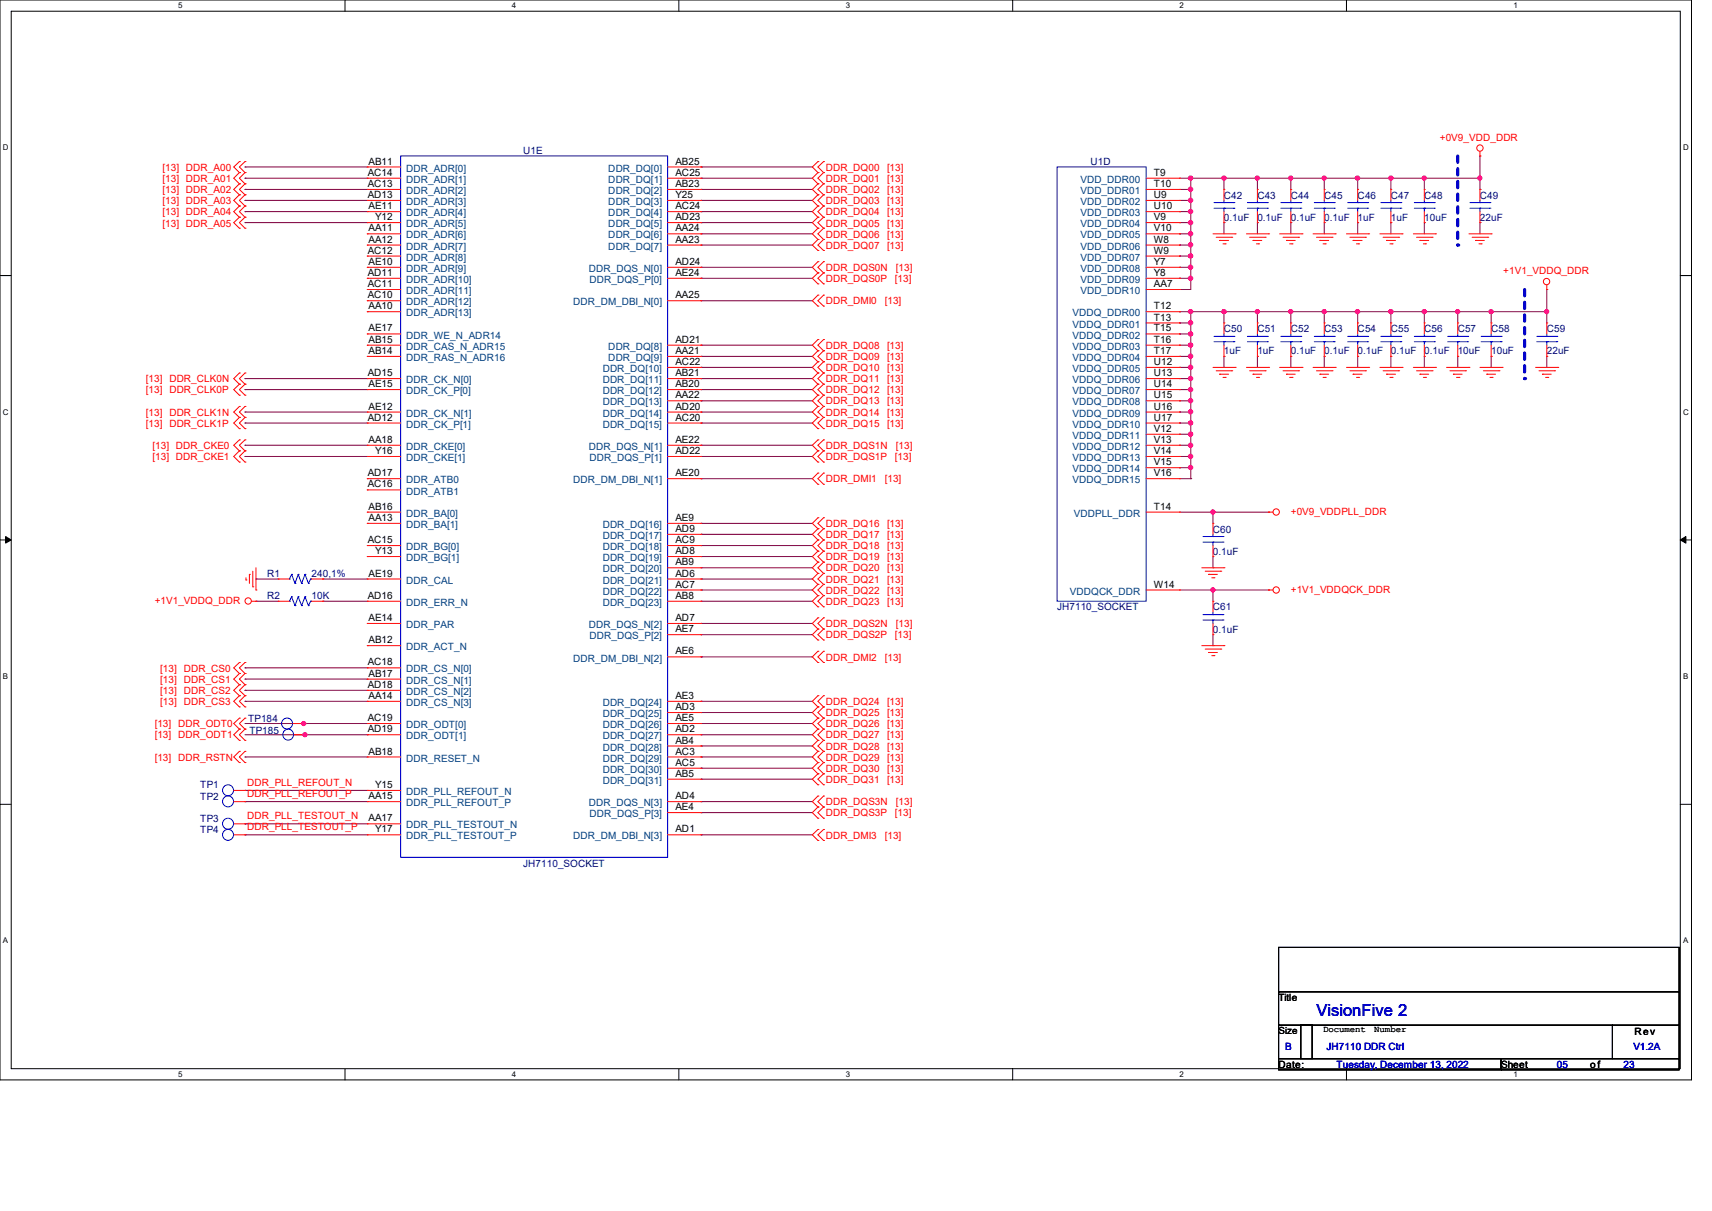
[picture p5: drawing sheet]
<svg xmlns="http://www.w3.org/2000/svg" width="297mm" height="210mm" viewBox="0 0 297 210" stroke-linecap="round" stroke-linejoin="round" font-family="sans-serif">
<path d="M0 0h293.5v187.3h-293.5zM1.9 1.9h289.6v183.4h-289.6z" fill="none" stroke="#000" stroke-width=".17"/>
<g fill="#fff">
<path d="M30.9 .2h.8v1.5h-.8z"/>
<path d="M30.9 185.5h.8v1.6h-.8z"/>
</g>
<path d="M59.9 0v1.9M59.9 185.3v2" fill="none" stroke="#000" stroke-width=".17"/>
<g fill="#fff">
<path d="M88.8 .2h.8v1.5h-.8z"/>
<path d="M88.8 185.5h.8v1.6h-.8z"/>
</g>
<path d="M117.8 0v1.9M117.8 185.3v2" fill="none" stroke="#000" stroke-width=".17"/>
<g fill="#fff">
<path d="M146.7 .2h.8v1.5h-.8z"/>
<path d="M146.7 185.5h.8v1.6h-.8z"/>
</g>
<path d="M175.7 0v1.9M175.7 185.3v2" fill="none" stroke="#000" stroke-width=".17"/>
<g fill="#fff">
<path d="M204.6 .2h.8v1.5h-.8z"/>
<path d="M204.6 185.5h.8v1.6h-.8z"/>
</g>
<path d="M233.6 0v1.9M233.6 185.3v2" fill="none" stroke="#000" stroke-width=".17"/>
<g fill="#fff">
<path d="M262.6 .2h.7v1.5h-.7z"/>
<path d="M262.6 185.5h.7v1.6h-.7z"/>
<path d="M.5 24.8h1v1.6h-1z"/>
<path d="M292 24.8h1v1.6h-1z"/>
<path d="M.5 70.7h1v1.5h-1z"/>
<path d="M292 70.7h1v1.5h-1z"/>
</g>
<path d="M0 47.8h1.9M291.5 47.8h2" fill="none" stroke="#000" stroke-width=".17"/>
<g fill="#fff">
<path d="M.5 116.5h.9v1.6h-.9z"/>
<path d="M292 116.5h.9v1.6h-.9z"/>
</g>
<path d="M0 93.6h1.9M291.5 93.6h2" fill="none" stroke="#000" stroke-width=".17"/>
<path d="M1 93l.9 .6-.9 .6zM291.5 93.6l1-.6v1.2z" fill="#000" stroke="#000" stroke-width=".17"/>
<g fill="#fff">
<path d="M.5 162.4h.9v1.5h-.9z"/>
<path d="M292 162.4h.9v1.5h-.9z"/>
</g>
<path d="M0 139.5h1.9M291.5 139.5h2" fill="none" stroke="#000" stroke-width=".17"/>
<path d="M252.9 27.1v15.4" fill="none" stroke="#00f" stroke-width=".55" stroke-dasharray="1.1"/>
<circle cx="252.9" cy="42.5" r=".28" fill="#00f" stroke-dasharray="1.1"/>
<path d="M264.5 50.2v15.5" fill="none" stroke="#00f" stroke-width=".55" stroke-dasharray="1.1"/>
<circle cx="264.5" cy="65.7" r=".28" fill="#00f" stroke-dasharray="1.1"/>
<g fill="none" stroke="#7f003f" stroke-width=".17">
<path d="M42.5 29h.1M42.5 30.9h.1M42.5 32.9h.1M42.5 34.8h.1M42.5 36.7h.1M42.5 38.6h.1M42.5 29h21.2M42.5 30.9h21.2M42.5 32.9h21.2M42.5 34.8h21.2M42.5 36.7h21.2M42.5 38.6h21.2"/>
<path d="M121.6 29h.1M121.6 30.9h.1M121.6 32.9h.1M121.6 34.8h.1M121.6 36.7h.1M121.6 38.6h.1M121.6 29h19.3M121.6 30.9h19.3M121.6 32.9h19.3M121.6 34.8h19.3M121.6 36.7h19.3M121.6 38.6h19.3"/>
<path d="M204.6 36.7h.1M204.6 38.6h.1M204.6 30.9h52.2M204.6 32.9h2M204.6 34.8h2M204.6 36.7h2M204.6 38.6h2M206.6 30.9h.1M206.6 32.9h.1M206.6 34.8h.1M206.6 36.7h.1M206.6 38.6h.1"/>
<path d="M206.6 30.9v19.3h-2M212.3 38.6h.1M212.3 30.9h.1M212.3 30.9v2M212.3 38.6v2M218.1 30.9h.1M218.1 38.6h.1M218.1 30.9v2M218.1 38.6v2M223.9 30.9h.1M223.9 38.6h.1M223.9 30.9v2"/>
<path d="M223.9 38.6v2M229.7 30.9h.1M229.7 38.6h.1M229.7 30.9v2M229.7 38.6v2M235.5 38.6h.1M235.5 30.9h.1M235.5 30.9v2M235.5 38.6v2M241.3 30.9h.1M241.3 38.6h.1M241.3 30.9v2"/>
<path d="M241.3 38.6v2M247.1 38.6h.1M247.1 30.9h.1M247.1 30.9v2M247.1 38.6v2M256.8 30.9h.1M256.8 38.6h.1M256.8 27.1h.1M256.8 32.9h.1M256.8 27.1v5.8M256.8 38.6v2M121.6 40.6h.1"/>
<path d="M121.6 42.5h.1M121.6 59.9h.1M121.6 46.4h.1M121.6 48.3h.1M121.6 52.2h.1M121.6 40.6h19.3M121.6 42.5h19.3M121.6 59.9h19.3M121.6 46.4h19.3M121.6 48.3h19.3M121.6 52.2h19.3M204.6 40.6h.1"/>
<path d="M204.6 42.5h.1M204.6 44.4h.1M204.6 46.4h.1M204.6 48.3h.1M204.6 50.2h.1M204.6 54.1h.1M204.6 56h.1M204.6 57.9h.1M204.6 59.9h.1M204.6 40.6h2M204.6 42.5h2M204.6 59.9h2"/>
<path d="M204.6 46.4h2M204.6 48.3h2M204.6 44.4h2M204.6 54.1h63.8M204.6 56h2M204.6 57.9h2M206.6 40.6h.1M206.6 42.5h.1M206.6 44.4h.1M206.6 46.4h.1M206.6 48.3h.1M206.6 54.1h.1"/>
<path d="M206.6 56h.1M206.6 57.9h.1M206.6 59.9h.1M206.6 54.1v28.9M212.3 54.1h.1M212.3 54.1v1.9M218.1 54.1h.1M218.1 54.1v1.9M223.9 54.1h.1M223.9 54.1v1.9M229.7 54.1h.1M229.7 54.1v1.9"/>
<path d="M235.5 54.1h.1M235.5 54.1v1.9M241.3 54.1h.1M241.3 54.1v1.9M247.1 54.1h.1M247.1 54.1v1.9M252.9 54.1h.1M252.9 54.1v1.9M258.7 54.1h.1M258.7 54.1v1.9M268.4 50.2h.1M268.4 54.1h.1"/>
<path d="M268.4 50.2v5.8M42.5 65.7h.1M42.5 67.6h.1M42.5 71.5h.1M42.5 73.4h.1M42.5 77.2h.1M42.5 79.2h.1M42.5 65.7h21.2M42.5 67.6h21.2M42.5 71.5h21.2M42.5 73.4h21.2M42.5 77.2h21.2"/>
<path d="M42.5 79.2h21.2M121.6 61.8h.1M121.6 63.7h.1M121.6 65.7h.1M121.6 67.6h.1M121.6 69.5h.1M121.6 71.5h.1M121.6 73.4h.1M121.6 77.2h.1M121.6 79.2h.1M121.6 61.8h19.3M121.6 63.7h19.3"/>
<path d="M121.6 65.7h19.3M121.6 67.6h19.3M121.6 69.5h19.3M121.6 71.5h19.3M121.6 73.4h19.3M121.6 77.2h19.3M121.6 79.2h19.3M204.6 61.8h.1M204.6 63.7h.1M204.6 65.7h.1M204.6 67.6h.1M204.6 69.5h.1"/>
<path d="M204.6 71.5h.1M204.6 73.4h.1M204.6 75.3h.1M204.6 77.2h.1M204.6 79.2h.1M204.6 61.8h2M204.6 63.7h2M204.6 65.7h2M204.6 67.6h2M204.6 69.5h2M204.6 71.5h2M204.6 73.4h2"/>
<path d="M204.6 77.2h2M204.6 79.2h2M204.6 75.3h2M206.6 61.8h.1M206.6 63.7h.1M206.6 65.7h.1M206.6 67.6h.1M206.6 69.5h.1M206.6 71.5h.1M206.6 73.4h.1M206.6 75.3h.1M206.6 77.2h.1"/>
<path d="M206.6 79.2h.1M212.3 61.8h.1M212.3 61.8v1.9M218.1 61.8h.1M218.1 61.8v1.9M223.9 61.8h.1M223.9 61.8v1.9M229.7 61.8h.1M229.7 61.8v1.9M235.5 61.8h.1M235.5 61.8v1.9M241.3 61.8h.1"/>
<path d="M241.3 61.8v1.9M247.1 61.8h.1M247.1 61.8v1.9M252.9 61.8h.1M252.9 61.8v1.9M258.7 61.8h.1M258.7 61.8v1.9M268.4 61.8h.1M268.4 61.8v1.9M121.6 90.8h.1M121.6 92.7h.1M121.6 94.6h.1"/>
<path d="M121.6 96.5h.1M121.6 98.5h.1M121.6 83h.1M121.6 90.8h19.3M121.6 92.7h19.3M121.6 94.6h19.3M121.6 96.5h19.3M121.6 98.5h19.3M121.6 83h19.3M204.6 81.1h.1M204.6 83h2M204.6 81.1h2"/>
<path d="M204.6 88.8h15.5M206.6 83h.1M206.6 81.1h.1M210.4 98.5h.1M210.4 88.8h.1M210.4 88.8v2M210.4 96.5v2M220.1 88.8h.1M42.5 115.8h.1M42.5 117.8h.1M42.5 119.7h.1M42.5 115.8h21.2"/>
<path d="M42.5 117.8h21.2M42.5 119.7h21.2M44.4 100.4h.1M44.4 104.3h.1M44.4 100.4h3.9M44.4 104.3h3.9M56 100.4h.1M56 104.3h.1M56 100.4h7.7M56 104.3h7.7M121.6 100.4h.1M121.6 102.3h.1"/>
<path d="M121.6 104.3h.1M121.6 108.1h.1M121.6 110.1h.1M121.6 113.9h.1M121.6 100.4h19.3M121.6 102.3h19.3M121.6 104.3h19.3M121.6 108.1h19.3M121.6 110.1h19.3M121.6 113.9h19.3M204.6 102.3h15.5M210.4 112h.1"/>
<path d="M210.4 102.3h.1M210.4 102.3v2M210.4 110.1v1.9M220.1 102.3h.1M42.5 131.3h.1M42.5 137.1h.1M42.5 139h.1M42.5 121.6h.1M42.5 121.6h21.2M42.5 125.5h21.2M42.5 127.4h21.2M42.5 131.3h21.2"/>
<path d="M42.5 139h21.2M42.5 137.1h21.2M52.7 125.5h.1M52.9 127.4h.1M63.7 125.5h.1M63.7 127.4h.1M121.6 121.6h.1M121.6 123.6h.1M121.6 125.5h.1M121.6 127.4h.1M121.6 129.4h.1M121.6 131.3h.1"/>
<path d="M121.6 133.2h.1M121.6 135.1h.1M121.6 139h.1M121.6 121.6h19.3M121.6 123.6h19.3M121.6 125.5h19.3M121.6 127.4h19.3M121.6 129.4h19.3M121.6 131.3h19.3M121.6 133.2h19.3M121.6 135.1h19.3M121.6 139h19.3"/>
<path d="M42.5 142.9h.1M42.5 144.8h.1M42.5 144.8h21.2M42.5 142.9h21.2M121.6 140.9h.1M121.6 144.8h.1M121.6 140.9h19.3M121.6 144.8h19.3"/>
</g>
<g fill="#f0f" stroke="#f0f" stroke-width=".17">
<circle cx="52.9" cy="127.4" r=".36"/>
<circle cx="229.7" cy="30.9" r=".36"/>
<circle cx="223.9" cy="30.9" r=".36"/>
<circle cx="218.1" cy="30.9" r=".36"/>
<circle cx="235.5" cy="30.9" r=".37"/>
<circle cx="206.6" cy="30.9" r=".37"/>
<circle cx="206.6" cy="32.8" r=".37"/>
<circle cx="206.6" cy="40.5" r=".37"/>
<circle cx="206.6" cy="38.6" r=".37"/>
<circle cx="206.6" cy="42.5" r=".37"/>
<circle cx="206.6" cy="46.3" r=".37"/>
<circle cx="206.6" cy="48.3" r=".37"/>
<circle cx="206.6" cy="54" r=".37"/>
<circle cx="206.6" cy="56" r=".37"/>
<circle cx="206.6" cy="59.8" r=".37"/>
<circle cx="206.6" cy="61.8" r=".37"/>
<circle cx="206.6" cy="65.6" r=".37"/>
<circle cx="206.6" cy="63.7" r=".37"/>
<circle cx="206.6" cy="69.5" r=".37"/>
<circle cx="206.6" cy="73.3" r=".37"/>
<circle cx="206.6" cy="71.4" r=".37"/>
<circle cx="206.6" cy="75.3" r=".37"/>
<circle cx="206.6" cy="79.1" r=".37"/>
<circle cx="206.6" cy="77.2" r=".37"/>
<circle cx="206.6" cy="81.1" r=".37"/>
<circle cx="206.6" cy="44.4" r=".37"/>
<circle cx="206.6" cy="57.9" r=".37"/>
<circle cx="206.6" cy="67.6" r=".37"/>
<circle cx="206.6" cy="34.7" r=".37"/>
<circle cx="206.6" cy="36.7" r=".37"/>
<circle cx="212.4" cy="30.9" r=".37"/>
<circle cx="241.3" cy="30.9" r=".37"/>
<circle cx="247.1" cy="30.9" r=".36"/>
<circle cx="256.7" cy="30.9" r=".36"/>
<circle cx="258.7" cy="54" r=".36"/>
<circle cx="252.9" cy="54" r=".36"/>
<circle cx="268.3" cy="54" r=".36"/>
<circle cx="247.1" cy="54" r=".36"/>
<circle cx="212.4" cy="54" r=".37"/>
<circle cx="241.3" cy="54" r=".37"/>
<circle cx="218.1" cy="54" r=".36"/>
<circle cx="223.9" cy="54" r=".36"/>
<circle cx="229.7" cy="54" r=".36"/>
<circle cx="235.5" cy="54" r=".37"/>
<circle cx="210.4" cy="102.3" r=".36"/>
<circle cx="210.4" cy="88.8" r=".36"/>
<circle cx="52.7" cy="125.5" r=".36"/>
</g>
<g fill="none" stroke="#f00" stroke-width=".17">
<path d="M41.5 29.9h.1M41.5 31.9h.1M41.5 28h.1M41.5 33.8h.1M41.5 35.7h.1M41.5 37.7h.1M41.5 39.6h.1M41.5 29.9l-.9 1 .9 1M41.5 28l-.9 1 .9 .9M41.5 31.9l-.9 1 .9 .9M41.5 35.7l-.9 1 .9 1M41.5 33.8l-.9 1 .9 .9"/>
<path d="M41.5 37.7l-.9 .9 .9 1M42.5 29.9h.1M42.5 31.9h.1M42.5 28h.1M42.5 33.8h.1M42.5 35.7h.1M42.5 37.7h.1M42.5 39.6h.1M42.5 29.9l-1 1 1 1M42.5 28l-1 1 1 .9M42.5 31.9l-1 1 1 .9M42.5 35.7l-1 1 1 1"/>
<path d="M42.5 33.8l-1 1 1 .9M42.5 37.7l-1 .9 1 1M63.7 38.6h.1M63.7 29h.1M63.7 32.9h.1M63.7 30.9h.1M63.7 34.8h.1M63.7 36.7h.1M63.7 30.9h5.8M63.7 32.9h5.8M63.7 34.8h5.8M63.7 36.7h5.8"/>
<path d="M63.7 38.6h5.8M63.7 29h5.8M115.8 30.9h5.8M115.8 32.9h5.8M115.8 34.8h5.8M115.8 36.7h5.8M115.8 38.6h5.8M115.8 29h5.8M121.6 34.8h.1M121.6 32.9h.1M121.6 29h.1M121.6 36.7h.1"/>
<path d="M121.6 30.9h.1M121.6 38.6h.1M141.9 28h.1M141.9 29.9h.1M141.9 31.9h.1M141.9 33.8h.1M141.9 35.7h.1M141.9 37.7h.1M141.9 39.6h.1M141.9 28l-1 1 1 .9M141.9 29.9l-1 1 1 1M141.9 31.9l-1 1 1 .9"/>
<path d="M141.9 33.8l-1 1 1 .9M141.9 35.7l-1 1 1 1M141.9 37.7l-1 .9 1 1M141.9 39.6l-1 1 1 .9M142.9 29.9h.1M142.9 28h.1M142.9 31.9h.1M142.9 33.8h.1M142.9 35.7h.1M142.9 37.7h.1M142.9 39.6h.1M142.9 28l-1 1 1 .9"/>
<path d="M142.9 29.9l-1 1 1 1M142.9 31.9l-1 1 1 .9M142.9 33.8l-1 1 1 .9M142.9 35.7l-1 1 1 1M142.9 37.7l-1 .9 1 1M142.9 39.6l-1 1 1 .9M198.8 30.9h5.8M198.8 32.9h5.8M198.8 34.8h5.8M198.8 36.7h5.8M198.8 38.6h5.8M204.6 30.9h.1"/>
<path d="M204.6 32.9h.1M204.6 34.8h.1M204.6 36.7h.1M204.6 38.6h.1M212.3 32.9h.1M212.3 38.6h.1M212.3 32.9v1.9M212.3 36.7v1.9M218.1 32.9h.1M218.1 38.6h.1M218.1 32.9v1.9M218.1 36.7v1.9"/>
<path d="M223.9 32.9h.1M223.9 38.6h.1M223.9 32.9v1.9M223.9 36.7v1.9M229.7 32.9h.1M229.7 38.6h.1M229.7 32.9v1.9M229.7 36.7v1.9M235.5 32.9h.1M235.5 38.6h.1M235.5 32.9v1.9M235.5 36.7v1.9"/>
<path d="M241.3 32.9h.1M241.3 38.6h.1M241.3 32.9v1.9M241.3 36.7v1.9M247.1 32.9h.1M247.1 38.6h.1M247.1 32.9v1.9M247.1 36.7v1.9M256.8 27.1h.1M256.8 32.9h.1M256.8 38.6h.1M256.8 26.3v.8"/>
<path d="M256.8 32.9v1.9M256.8 36.7v1.9M63.7 54.1h.1M63.7 40.6h.1M63.7 42.5h.1M63.7 59.9h.1M63.7 52.2h.1M63.7 50.2h.1M63.7 44.4h.1M63.7 48.3h.1M63.7 46.4h.1M63.7 57.9h.1"/>
<path d="M63.7 40.6h5.8M63.7 42.5h5.8M63.7 44.4h5.8M63.7 46.4h5.8M63.7 48.3h5.8M63.7 50.2h5.8M63.7 54.1h5.8M63.7 57.9h5.8M63.7 59.9h5.8M63.7 52.2h5.8M115.8 40.6h5.8M115.8 42.5h5.8"/>
<path d="M115.8 46.4h5.8M115.8 48.3h5.8M115.8 59.9h5.8M115.8 52.2h5.8M121.6 42.5h.1M121.6 40.6h.1M121.6 52.2h.1M121.6 59.9h.1M121.6 46.4h.1M121.6 48.3h.1M141.9 41.5h.1M141.9 43.4h.1"/>
<path d="M141.9 58.9h.1M141.9 45.4h.1M141.9 47.3h.1M141.9 49.2h.1M141.9 51.2h.1M141.9 53.1h.1M141.9 41.5l-1 1 1 .9M141.9 58.9l-1 1 1 .9M141.9 45.4l-1 1 1 .9M141.9 47.3l-1 1 1 .9M141.9 51.2l-1 1 1 .9M142.9 41.5h.1"/>
<path d="M142.9 43.4h.1M142.9 58.9h.1M142.9 47.3h.1M142.9 45.4h.1M142.9 49.2h.1M142.9 53.1h.1M142.9 51.2h.1M142.9 41.5l-1 1 1 .9M142.9 58.9l-1 1 1 .9M142.9 45.4l-1 1 1 .9M142.9 47.3l-1 1 1 .9M142.9 51.2l-1 1 1 .9"/>
<path d="M198.8 40.6h5.8M198.8 42.5h5.8M198.8 44.4h5.8M198.8 46.4h5.8M198.8 48.3h5.8M198.8 50.2h5.8M198.8 54.1h5.8M198.8 56h5.8M198.8 57.9h5.8M198.8 59.9h5.8M204.6 40.6h.1M204.6 42.5h.1"/>
<path d="M204.6 44.4h.1M204.6 46.4h.1M204.6 48.3h.1M204.6 50.2h.1M204.6 54.1h.1M204.6 56h.1M204.6 57.9h.1M204.6 59.9h.1M210.4 40.6h3.9M211 41.1h2.7M211.6 41.7h.1M211.6 41.7h1.5"/>
<path d="M212.2 42.3h.4M212.3 56h.1M212.3 56v1.9M212.3 59.9v1.9M212.6 42.3h.1M213.7 41.1h.1M214.3 40.6h.1M216.2 40.6h3.9M216.8 41.1h2.7M217.4 41.7h.1M217.4 41.7h1.5M218 42.3h.4"/>
<path d="M218.1 56h.1M218.1 56v1.9M218.1 59.9v1.9M218.4 42.3h.1M219.5 41.1h.1M220.1 40.6h.1M222 40.6h3.9M222.6 41.1h2.7M223.2 41.7h.1M223.2 41.7h1.5M223.7 42.3h.5M223.9 56h.1"/>
<path d="M223.9 56v1.9M223.9 59.9v1.9M224.2 42.3h.1M225.3 41.1h.1M225.9 40.6h.1M227.8 40.6h3.8M228.4 41.1h2.7M229 41.7h.1M229 41.7h1.5M229.5 42.3h.4M229.7 56h.1M229.7 56v1.9"/>
<path d="M229.7 59.9v1.9M229.9 42.3h.1M231.1 41.1h.1M231.6 40.6h.1M233.6 40.6h3.8M234.2 41.1h2.7M234.7 41.7h.1M234.7 41.7h1.6M235.3 42.3h.4M235.5 56h.1M235.5 56v1.9M235.5 59.9v1.9"/>
<path d="M235.7 42.3h.1M236.9 41.1h.1M237.4 40.6h.1M239.4 40.6h3.8M239.9 41.1h2.8M240.5 41.7h.1M240.5 41.7h1.6M241.1 42.3h.4M241.3 56h.1M241.3 56v1.9M241.3 59.9v1.9M241.5 42.3h.1"/>
<path d="M242.7 41.1h.1M243.2 40.6h.1M245.2 40.6h3.8M245.7 41.1h2.8M246.3 41.7h.1M246.3 41.7h1.6M246.9 42.3h.4M247.1 56h.1M247.1 56v1.9M247.1 59.9v1.9M247.3 42.3h.1M248.5 41.1h.1"/>
<path d="M249 40.6h.1M252.9 56h.1M252.9 56v1.9M252.9 59.9v1.9M254.8 40.6h3.9M255.4 41.1h2.7M256 41.7h.1M256 41.7h1.5M256.6 42.3h.4M257 42.3h.1M258.1 41.1h.1M258.7 40.6h.1"/>
<path d="M258.7 56h.1M258.7 56v1.9M258.7 59.9v1.9M268.4 50.2h.1M268.4 56h.1M268.4 49.4v.8M268.4 56v1.9M268.4 59.9v1.9M41.5 76.3h.1M41.5 78.2h.1M41.5 66.6h.1M41.5 68.5h.1"/>
<path d="M41.5 64.7h.1M41.5 72.4h.1M41.5 74.3h.1M41.5 70.5h.1M41.5 76.3l-.9 .9 .9 1M41.5 78.2l-.9 1 .9 .9M41.5 66.6l-.9 1 .9 .9M41.5 64.7l-.9 1 .9 .9M41.5 72.4l-.9 1 .9 .9M41.5 70.5l-.9 1 .9 .9M42.5 76.3h.1M42.5 78.2h.1"/>
<path d="M42.5 66.6h.1M42.5 68.5h.1M42.5 64.7h.1M42.5 72.4h.1M42.5 74.3h.1M42.5 70.5h.1M42.5 76.3l-1 .9 1 1M42.5 78.2l-1 1 1 .9M42.5 66.6l-1 1 1 .9M42.5 64.7l-1 1 1 .9M42.5 72.4l-1 1 1 .9M42.5 70.5l-1 1 1 .9"/>
<path d="M63.7 79.2h.1M63.7 77.2h.1M63.7 61.8h.1M63.7 73.4h.1M63.7 65.7h.1M63.7 71.5h.1M63.7 67.6h.1M63.7 61.8h5.8M63.7 65.7h5.8M63.7 67.6h5.8M63.7 71.5h5.8M63.7 73.4h5.8"/>
<path d="M63.7 77.2h5.8M63.7 79.2h5.8M115.8 63.7h5.8M115.8 61.8h5.8M115.8 65.7h5.8M115.8 67.6h5.8M115.8 69.5h5.8M115.8 71.5h5.8M115.8 73.4h5.8M115.8 77.2h5.8M115.8 79.2h5.8M121.6 61.8h.1"/>
<path d="M121.6 69.5h.1M121.6 67.6h.1M121.6 65.7h.1M121.6 73.4h.1M121.6 63.7h.1M121.6 71.5h.1M121.6 79.2h.1M121.6 77.2h.1M141.9 60.8h.1M141.9 62.7h.1M141.9 64.7h.1M141.9 66.6h.1"/>
<path d="M141.9 68.5h.1M141.9 70.5h.1M141.9 72.4h.1M141.9 74.3h.1M141.9 76.3h.1M141.9 78.2h.1M141.9 60.8l-1 1 1 .9M141.9 62.7l-1 1 1 1M141.9 64.7l-1 1 1 .9M141.9 66.6l-1 1 1 .9M141.9 68.5l-1 1 1 1M141.9 70.5l-1 1 1 .9"/>
<path d="M141.9 72.4l-1 1 1 .9M141.9 76.3l-1 .9 1 1M141.9 78.2l-1 1 1 .9M142.9 60.8h.1M142.9 62.7h.1M142.9 64.7h.1M142.9 66.6h.1M142.9 68.5h.1M142.9 70.5h.1M142.9 72.4h.1M142.9 74.3h.1M142.9 78.2h.1"/>
<path d="M142.9 76.3h.1M142.9 60.8l-1 1 1 .9M142.9 62.7l-1 1 1 1M142.9 64.7l-1 1 1 .9M142.9 66.6l-1 1 1 .9M142.9 68.5l-1 1 1 1M142.9 70.5l-1 1 1 .9M142.9 72.4l-1 1 1 .9M142.9 76.3l-1 .9 1 1M142.9 78.2l-1 1 1 .9M198.8 63.7h5.8M198.8 61.8h5.8"/>
<path d="M198.8 65.7h5.8M198.8 67.6h5.8M198.8 69.5h5.8M198.8 71.5h5.8M198.8 73.4h5.8M198.8 75.3h5.8M198.8 77.2h5.8M198.8 79.2h5.8M204.6 61.8h.1M204.6 63.7h.1M204.6 65.7h.1M204.6 67.6h.1"/>
<path d="M204.6 69.5h.1M204.6 71.5h.1M204.6 73.4h.1M204.6 75.3h.1M204.6 77.2h.1M204.6 79.2h.1M210.4 63.7h3.9M211 64.3h2.7M211.6 64.9h.1M211.6 64.9h1.5M212.2 65.4h.4M212.3 61.8h.1"/>
<path d="M212.6 65.4h.1M213.7 64.3h.1M214.3 63.7h.1M216.2 63.7h3.9M216.8 64.3h2.7M217.4 64.9h.1M217.4 64.9h1.5M218 65.4h.4M218.1 61.8h.1M218.4 65.4h.1M219.5 64.3h.1M220.1 63.7h.1"/>
<path d="M222 63.7h3.9M222.6 64.3h2.7M223.2 64.9h.1M223.2 64.9h1.5M223.7 65.4h.5M223.9 61.8h.1M224.2 65.4h.1M225.3 64.3h.1M225.9 63.7h.1M227.8 63.7h3.8M228.4 64.3h2.7M229 64.9h.1"/>
<path d="M229 64.9h1.5M229.5 65.4h.4M229.7 61.8h.1M229.9 65.4h.1M231.1 64.3h.1M231.6 63.7h.1M233.6 63.7h3.8M234.2 64.3h2.7M234.7 64.9h.1M234.7 64.9h1.6M235.3 65.4h.4M235.5 61.8h.1"/>
<path d="M235.7 65.4h.1M236.9 64.3h.1M237.4 63.7h.1M239.4 63.7h3.8M239.9 64.3h2.8M240.5 64.9h.1M240.5 64.9h1.6M241.1 65.4h.4M241.3 61.8h.1M241.5 65.4h.1M242.7 64.3h.1M243.2 63.7h.1"/>
<path d="M245.2 63.7h3.8M245.7 64.3h2.8M246.3 64.9h.1M246.3 64.9h1.6M246.9 65.4h.4M247.1 61.8h.1M247.3 65.4h.1M248.5 64.3h.1M249 63.7h.1M251 63.7h3.8M251.5 64.3h2.8M252.1 64.9h.1"/>
<path d="M252.1 64.9h1.6M252.7 65.4h.4M252.9 61.8h.1M253.1 65.4h.1M254.3 64.3h.1M254.8 63.7h.1M256.8 63.7h3.8M257.3 64.3h2.8M257.9 64.9h.1M257.9 64.9h1.6M258.5 65.4h.4M258.7 61.8h.1"/>
<path d="M258.9 65.4h.1M260.1 64.3h.1M260.6 63.7h.1M266.4 63.7h3.9M267 64.3h2.7M267.6 64.9h.1M267.6 64.9h1.5M268.1 65.4h.4M268.4 61.8h.1M268.5 65.4h.1M269.7 64.3h.1M270.3 63.7h.1"/>
<path d="M41.5 80.1h.1M42.5 80.1h.1M43.3 99.6h.1M43.3 99.6v1.6M43.9 99.1v2.7M44.4 98.5v3.8M63.7 96.5h.1M63.7 90.8h.1M63.7 88.8h.1M63.7 94.6h.1M63.7 85h.1M63.7 83h.1"/>
<path d="M63.7 88.8h5.8M63.7 83h5.8M63.7 96.5h5.8M63.7 90.8h5.8M63.7 94.6h5.8M63.7 85h5.8M115.8 98.5h5.8M115.8 83h5.8M115.8 96.5h5.8M115.8 90.8h5.8M115.8 94.6h5.8M115.8 92.7h5.8"/>
<path d="M121.6 98.5h.1M121.6 94.6h.1M121.6 96.5h.1M121.6 92.7h.1M121.6 90.8h.1M121.6 83h.1M141.9 89.8h.1M141.9 91.7h.1M141.9 93.6h.1M141.9 95.6h.1M141.9 97.5h.1M141.9 99.4h.1"/>
<path d="M141.9 80.1h.1M141.9 82h.1M141.9 84h.1M141.9 89.8l-1 1 1 .9M141.9 91.7l-1 1 1 .9M141.9 93.6l-1 1 1 1M141.9 95.6l-1 .9 1 1M141.9 97.5l-1 1 1 .9M141.9 99.4l-1 1 1 .9M141.9 82l-1 1 1 1M142.9 91.7h.1M142.9 89.8h.1"/>
<path d="M142.9 93.6h.1M142.9 95.6h.1M142.9 97.5h.1M142.9 99.4h.1M142.9 80.1h.1M142.9 84h.1M142.9 82h.1M142.9 89.8l-1 1 1 .9M142.9 91.7l-1 1 1 .9M142.9 93.6l-1 1 1 1M142.9 95.6l-1 .9 1 1M142.9 97.5l-1 1 1 .9"/>
<path d="M142.9 99.4l-1 1 1 .9M142.9 82l-1 1 1 1M198.8 88.8h5.8M198.8 81.1h5.8M198.8 83h5.8M204.6 81.1h.1M204.6 83h.1M204.6 88.8h.1M208.5 98.5h3.8M209.1 99.1h2.7M209.7 99.6h.1M209.7 99.6h1.5"/>
<path d="M210.4 90.8h.1M210.4 96.5h.1M210.4 90.8v1.9M210.4 94.6v1.9M211.8 99.1h.1M212.3 98.5h.1M220.1 88.8h.1M220.1 88.8h.8M41.5 114.9h.1M41.5 116.8h.1M41.5 118.7h.1M41.5 114.9l-.9 .9 .9 1"/>
<path d="M41.5 116.8l-.9 1 .9 .9M41.5 118.7l-.9 1 .9 1M42.5 114.9h.1M42.5 116.8h.1M42.5 118.7h.1M42.5 114.9l-1 .9 1 1M42.5 116.8l-1 1 1 .9M42.5 118.7l-1 1 1 1M42.7 100.6h.1M42.7 100.2v.4M43.6 104.3h.8M43.9 101.8h.1"/>
<path d="M44.4 102.3h.1M44.4 104.3h.1M48.3 104.3h.1M48.3 100.4h.1M48.3 104.3h1.9M48.3 100.4h1.9M54.1 104.3h1.9M54.1 100.4h1.9M56 104.3h.1M56 100.4h.1M63.7 112h.1M63.7 117.8h.1"/>
<path d="M63.7 115.8h.1M63.7 104.3h.1M63.7 119.7h.1M63.7 108.1h.1M63.7 100.4h.1M63.7 104.3h5.8M63.7 112h5.8M63.7 117.8h5.8M63.7 115.8h5.8M63.7 119.7h5.8M63.7 108.1h5.8M63.7 100.4h5.8"/>
<path d="M115.8 104.3h5.8M115.8 102.3h5.8M115.8 108.1h5.8M115.8 100.4h5.8M115.8 113.9h5.8M115.8 110.1h5.8M121.6 104.3h.1M121.6 102.3h.1M121.6 100.4h.1M121.6 108.1h.1M121.6 113.9h.1M121.6 110.1h.1"/>
<path d="M141.9 101.3h.1M141.9 103.3h.1M141.9 105.2h.1M141.9 107.1h.1M141.9 109.1h.1M141.9 111h.1M141.9 112.9h.1M141.9 114.9h.1M141.9 101.3l-1 1 1 1M141.9 103.3l-1 1 1 .9M141.9 107.1l-1 1 1 1M141.9 109.1l-1 1 1 .9"/>
<path d="M141.9 112.9l-1 1 1 1M142.9 101.3h.1M142.9 103.3h.1M142.9 105.2h.1M142.9 109.1h.1M142.9 107.1h.1M142.9 111h.1M142.9 114.9h.1M142.9 112.9h.1M142.9 101.3l-1 1 1 1M142.9 103.3l-1 1 1 .9M142.9 107.1l-1 1 1 1"/>
<path d="M142.9 109.1l-1 1 1 .9M142.9 112.9l-1 1 1 1M198.8 102.3h5.8M204.6 102.3h.1M208.5 112h3.8M209.1 112.6h2.7M209.7 113.2h.1M209.7 113.2h1.5M210.2 100.2h.4M210.2 113.7h.4M210.4 104.3h.1M210.4 110.1h.1"/>
<path d="M210.4 104.3v1.9M210.4 108.1v2M210.6 100.2h.1M210.6 113.7h.1M211.8 112.6h.1M212.3 112h.1M220.1 102.3h.1M220.1 102.3h.8M40.6 137.1h1.9M40.6 139h1.9M41.5 124.5h.1M41.5 126.4h.1"/>
<path d="M41.5 128.4h.1M41.5 130.3h.1M41.5 132.2h.1M41.5 120.7h.1M41.5 122.6h.1M41.5 124.5l-.9 1 .9 .9M41.5 126.4l-.9 1 .9 1M41.5 130.3l-.9 1 .9 .9M41.5 120.7l-.9 .9 .9 1M42.5 124.5h.1M42.5 126.4h.1M42.5 128.4h.1"/>
<path d="M42.5 130.3h.1M42.5 132.2h.1M42.5 120.7h.1M42.5 122.6h.1M42.5 137.1h.1M42.5 139h.1M42.5 124.5l-1 1 1 .9M42.5 126.4l-1 1 1 1M42.5 130.3l-1 1 1 .9M42.5 120.7l-1 .9 1 1M50.8 125.5h1.9M51 127.4h1.9"/>
<path d="M52.7 125.5h.1M52.9 127.4h.1M63.7 137.1h.1M63.7 121.6h.1M63.7 139h.1M63.7 131.3h.1M63.7 125.5h.1M63.7 127.4h.1M63.7 125.5h5.8M63.7 127.4h5.8M63.7 137.1h5.8M63.7 121.6h5.8"/>
<path d="M63.7 139h5.8M63.7 131.3h5.8M115.8 125.5h5.8M115.8 127.4h5.8M115.8 121.6h5.8M115.8 139h5.8M115.8 131.3h5.8M115.8 129.4h5.8M115.8 135.1h5.8M115.8 133.2h5.8M115.8 123.6h5.8M121.6 129.4h.1"/>
<path d="M121.6 135.1h.1M121.6 131.3h.1M121.6 133.2h.1M121.6 127.4h.1M121.6 123.6h.1M121.6 139h.1M121.6 121.6h.1M121.6 125.5h.1M141.9 120.7h.1M141.9 122.6h.1M141.9 124.5h.1M141.9 126.4h.1"/>
<path d="M141.9 128.4h.1M141.9 130.3h.1M141.9 132.2h.1M141.9 134.2h.1M141.9 136.1h.1M141.9 138h.1M141.9 140h.1M141.9 120.7l-1 .9 1 1M141.9 122.6l-1 1 1 .9M141.9 124.5l-1 1 1 .9M141.9 126.4l-1 1 1 1M141.9 128.4l-1 1 1 .9"/>
<path d="M141.9 130.3l-1 1 1 .9M141.9 132.2l-1 1 1 1M141.9 134.2l-1 .9 1 1M141.9 138l-1 1 1 1M141.9 140l-1 .9 1 1M142.9 122.6h.1M142.9 120.7h.1M142.9 124.5h.1M142.9 126.4h.1M142.9 128.4h.1M142.9 130.3h.1M142.9 132.2h.1"/>
<path d="M142.9 134.2h.1M142.9 136.1h.1M142.9 140h.1M142.9 138h.1M142.9 120.7l-1 .9 1 1M142.9 122.6l-1 1 1 .9M142.9 124.5l-1 1 1 .9M142.9 126.4l-1 1 1 1M142.9 128.4l-1 1 1 .9M142.9 130.3l-1 1 1 .9M142.9 132.2l-1 1 1 1M142.9 134.2l-1 .9 1 1"/>
<path d="M142.9 138l-1 1 1 1M142.9 140l-1 .9 1 1M40.6 142.9h1.9M40.6 144.8h1.9M42.5 142.9h.1M42.5 144.8h.1M63.7 144.8h.1M63.7 142.9h.1M63.7 142.9h5.8M63.7 144.8h5.8M115.8 144.8h5.8M115.8 140.9h5.8"/>
<path d="M121.6 144.8h.1M121.6 140.9h.1M141.9 141.9h.1M141.9 143.8h.1M141.9 145.8h.1M141.9 143.8l-1 1 1 1M142.9 141.9h.1M142.9 145.8h.1M142.9 143.8h.1M142.9 143.8l-1 1 1 1"/>
<circle cx="256.8" cy="25.7" r=".55"/>
<circle cx="268.3" cy="48.8" r=".55"/>
<circle cx="221.4" cy="88.8" r=".55"/>
<circle cx="43.1" cy="104.2" r=".55"/>
<circle cx="221.4" cy="102.3" r=".55"/>
</g>
<path d="M221.8 164.3h69.5v7.7h-69.5zM221.8 172h69.5v5.8h-69.5zM221.8 177.8h5.8v5.8h-5.8zM225.7 177.8h54v5.8h-54zM279.7 177.8h11.6v5.8h-11.6zM221.8 183.6h38.6v1.9h-38.6zM260.4 183.6h30.9v1.9h-30.9z" fill="none" stroke="#000" stroke-width=".17"/>
<g fill="none" stroke="#00f" stroke-width=".17">
<path d="M69.5 27.1h46.3v121.6h-46.3zM183.4 29h15.4v75.3h-15.4zM210.6 36.1h3.5M210.6 35.1h3.5M212.3 35.1h.1M212.3 36.1h.1M212.3 34.8v.3M212.3 36.1v.6M214.1 36.1h.1M214.1 35.1h.1M216.4 36.1h3.5M216.4 35.1h3.5"/>
<path d="M218.1 35.1h.1M218.1 36.1h.1M218.1 34.8v.3M218.1 36.1v.6M219.9 36.1h.1M219.9 35.1h.1M222.2 36.1h3.5M222.2 35.1h3.5M223.9 35.1h.1M223.9 36.1h.1M223.9 34.8v.3M223.9 36.1v.6"/>
<path d="M225.7 36.1h.1M225.7 35.1h.1M228 36.1h3.5M228 35.1h3.5M229.7 35.1h.1M229.7 36.1h.1M229.7 34.8v.3M229.7 36.1v.6M231.5 36.1h.1M231.5 35.1h.1M233.8 36.1h3.5M233.8 35.1h3.5"/>
<path d="M235.5 35.1h.1M235.5 36.1h.1M235.5 34.8v.3M235.5 36.1v.6M237.3 36.1h.1M237.3 35.1h.1M239.6 36.1h3.4M239.6 35.1h3.4M241.3 35.1h.1M241.3 36.1h.1M241.3 34.8v.3M241.3 36.1v.6"/>
<path d="M243 36.1h.1M243 35.1h.1M245.4 36.1h3.4M245.4 35.1h3.4M247.1 35.1h.1M247.1 36.1h.1M247.1 34.8v.3M247.1 36.1v.6M248.8 36.1h.1M248.8 35.1h.1M255 36.1h3.5M255 35.1h3.5"/>
<path d="M256.8 35.1h.1M256.8 36.1h.1M256.8 34.8v.3M256.8 36.1v.6M258.5 36.1h.1M258.5 35.1h.1M210.6 59.3h3.5M210.6 58.3h3.5M212.3 58.3h.1M212.3 59.3h.1M212.3 57.9v.4M212.3 59.3v.6"/>
<path d="M214.1 59.3h.1M214.1 58.3h.1M216.4 59.3h3.5M216.4 58.3h3.5M218.1 58.3h.1M218.1 59.3h.1M218.1 57.9v.4M218.1 59.3v.6M219.9 59.3h.1M219.9 58.3h.1M222.2 59.3h3.5M222.2 58.3h3.5"/>
<path d="M223.9 58.3h.1M223.9 59.3h.1M223.9 57.9v.4M223.9 59.3v.6M225.7 59.3h.1M225.7 58.3h.1M228 59.3h3.5M228 58.3h3.5M229.7 58.3h.1M229.7 59.3h.1M229.7 57.9v.4M229.7 59.3v.6"/>
<path d="M231.5 59.3h.1M231.5 58.3h.1M233.8 59.3h3.5M233.8 58.3h3.5M235.5 58.3h.1M235.5 59.3h.1M235.5 57.9v.4M235.5 59.3v.6M237.3 59.3h.1M237.3 58.3h.1M239.6 59.3h3.4M239.6 58.3h3.4"/>
<path d="M241.3 58.3h.1M241.3 59.3h.1M241.3 57.9v.4M241.3 59.3v.6M243 59.3h.1M243 58.3h.1M245.4 59.3h3.4M245.4 58.3h3.4M247.1 58.3h.1M247.1 59.3h.1M247.1 57.9v.4M247.1 59.3v.6"/>
<path d="M248.8 59.3h.1M248.8 58.3h.1M251.2 59.3h3.4M251.2 58.3h3.4M252.9 58.3h.1M252.9 59.3h.1M252.9 57.9v.4M252.9 59.3v.6M254.6 59.3h.1M254.6 58.3h.1M257 59.3h3.4M257 58.3h3.4"/>
<path d="M258.7 58.3h.1M258.7 59.3h.1M258.7 57.9v.4M258.7 59.3v.6M260.4 59.3h.1M260.4 58.3h.1M266.6 59.3h3.5M266.6 58.3h3.5M268.4 58.3h.1M268.4 59.3h.1M268.4 57.9v.4M268.4 59.3v.6"/>
<path d="M270.1 59.3h.1M270.1 58.3h.1M50.6 99.6h.1M50.6 99.6l.6 1.6M50.6 99.6l-.4 .8M51.7 99.6h.1M51.7 99.6l.6 1.6M51.7 99.6l-.5 1.6M52.9 99.6h.1M52.9 99.6l.6 1.6M52.9 99.6l-.6 1.6M208.7 94h3.5"/>
<path d="M208.7 93h3.5M210.4 93h.1M210.4 94h.1M210.4 92.7v.3M210.4 94v.6M212.2 94h.1M212.2 93h.1M50.2 104.3h.1M50.2 100.4h.1M50.6 103.5h.1M50.6 103.5l.6 1.5M50.6 103.5l-.4 .8"/>
<path d="M51.2 105h.1M51.2 101.2h.1M51.7 103.5h.1M51.7 103.5l.6 1.5M51.7 103.5l-.5 1.5M52.3 105h.1M52.3 101.2h.1M52.9 103.5h.1M52.9 103.5l.6 1.5M52.9 103.5l-.6 1.5M53.5 105h.1M53.5 101.2h.1"/>
<path d="M53.9 104.3h.1M53.9 100.4h.1M53.9 104.3l-.4 .7M53.9 104.3h.2M53.9 100.4l-.4 .8M53.9 100.4h.2M208.7 107.5h3.5M208.7 106.6h3.5M210.4 106.6h.1M210.4 107.5h.1M210.4 106.2v.4M210.4 107.5v.6"/>
<path d="M212.2 107.5h.1M212.2 106.6h.1"/>
<circle cx="39.6" cy="139" r=".95"/>
<circle cx="39.6" cy="137.1" r=".95"/>
<circle cx="49.8" cy="125.5" r=".95"/>
<circle cx="50" cy="127.4" r=".94"/>
<circle cx="39.6" cy="142.9" r=".95"/>
<circle cx="39.6" cy="144.8" r=".95"/>
</g>
<text font-size="2.9" fill="#00f" x="228.4" y="176.1">VisionFive 2</text>
<g font-size="1.7" fill="#f00">
<text x="28.2" y="29.6">[13] DDR_A00</text>
<text x="143.3" y="29.6">DDR_DQ00</text>
<text x="153.9" y="29.6">[13]</text>
<text x="249.8" y="24.4">+0V9_VDD_DDR</text>
<text x="28.2" y="31.5">[13] DDR_A01</text>
<text x="28.2" y="33.5">[13] DDR_A02</text>
<text x="28.2" y="35.4">[13] DDR_A03</text>
<text x="143.3" y="31.5">DDR_DQ01</text>
<text x="143.3" y="33.5">DDR_DQ02</text>
<text x="143.3" y="35.4">DDR_DQ03</text>
<text x="153.9" y="31.5">[13]</text>
<text x="153.9" y="33.5">[13]</text>
<text x="153.9" y="35.4">[13]</text>
<text x="28.2" y="37.3">[13] DDR_A04</text>
<text x="28.2" y="39.3">[13] DDR_A05</text>
<text x="143.3" y="37.3">DDR_DQ04</text>
<text x="143.3" y="39.3">DDR_DQ05</text>
<text x="143.3" y="41.2">DDR_DQ06</text>
<text x="153.9" y="37.3">[13]</text>
<text x="153.9" y="39.3">[13]</text>
<text x="153.9" y="41.2">[13]</text>
<text x="143.3" y="43.1">DDR_DQ07</text>
<text x="143.3" y="47">DDR_DQS0N</text>
<text x="153.9" y="43.1">[13]</text>
<text x="155.4" y="47">[13]</text>
<text x="260.8" y="47.6">+1V1_VDDQ_DDR</text>
<text x="143.3" y="48.9">DDR_DQS0P</text>
<text x="143.3" y="52.8">DDR_DMI0</text>
<text x="153.5" y="52.8">[13]</text>
<text x="155.2" y="48.9">[13]</text>
<text x="143.3" y="60.5">DDR_DQ08</text>
<text x="143.3" y="62.4">DDR_DQ09</text>
<text x="143.3" y="64.3">DDR_DQ10</text>
<text x="153.9" y="60.5">[13]</text>
<text x="153.9" y="62.4">[13]</text>
<text x="153.9" y="64.3">[13]</text>
<text x="25.3" y="68.2">[13] DDR_CLK0P</text>
<text x="25.3" y="66.3">[13] DDR_CLK0N</text>
<text x="143.3" y="66.3">DDR_DQ11</text>
<text x="143.3" y="68.2">DDR_DQ12</text>
<text x="143.3" y="70.1">DDR_DQ13</text>
<text x="153.9" y="66.3">[13]</text>
<text x="153.9" y="68.2">[13]</text>
<text x="153.9" y="70.1">[13]</text>
<text x="25.3" y="74">[13] DDR_CLK1P</text>
<text x="25.3" y="72.1">[13] DDR_CLK1N</text>
<text x="26.5" y="77.9">[13] DDR_CKE0</text>
<text x="143.3" y="72.1">DDR_DQ14</text>
<text x="143.3" y="74">DDR_DQ15</text>
<text x="143.3" y="77.9">DDR_DQS1N</text>
<text x="153.9" y="72.1">[13]</text>
<text x="153.9" y="74">[13]</text>
<text x="155.4" y="77.9">[13]</text>
<text x="26.5" y="79.8">[13] DDR_CKE1</text>
<text x="143.3" y="79.8">DDR_DQS1P</text>
<text x="143.3" y="83.6">DDR_DMI1</text>
<text x="153.5" y="83.6">[13]</text>
<text x="155.2" y="79.8">[13]</text>
<text x="223.9" y="89.3">+0V9_VDDPLL_DDR</text>
<text x="143.3" y="91.4">DDR_DQ16</text>
<text x="143.3" y="93.3">DDR_DQ17</text>
<text x="143.3" y="95.2">DDR_DQ18</text>
<text x="153.9" y="91.4">[13]</text>
<text x="153.9" y="93.3">[13]</text>
<text x="153.9" y="95.2">[13]</text>
<text x="143.3" y="97.2">DDR_DQ19</text>
<text x="143.3" y="99.1">DDR_DQ20</text>
<text x="143.3" y="101">DDR_DQ21</text>
<text x="153.9" y="97.2">[13]</text>
<text x="153.9" y="99.1">[13]</text>
<text x="153.9" y="101">[13]</text>
<text x="26.8" y="104.7">+1V1_VDDQ_DDR</text>
<text x="143.3" y="103">DDR_DQ22</text>
<text x="143.3" y="104.9">DDR_DQ23</text>
<text x="153.9" y="103">[13]</text>
<text x="153.9" y="104.9">[13]</text>
<text x="223.9" y="102.8">+1V1_VDDQCK_DDR</text>
<text x="143.3" y="108.8">DDR_DQS2N</text>
<text x="143.3" y="110.7">DDR_DQS2P</text>
<text x="155.2" y="110.7">[13]</text>
<text x="155.4" y="108.8">[13]</text>
<text x="27.8" y="116.5">[13] DDR_CS0</text>
<text x="27.8" y="118.4">[13] DDR_CS1</text>
<text x="143.3" y="114.6">DDR_DMI2</text>
<text x="153.5" y="114.6">[13]</text>
<text x="27.8" y="120.4">[13] DDR_CS2</text>
<text x="27.8" y="122.3">[13] DDR_CS3</text>
<text x="143.3" y="122.3">DDR_DQ24</text>
<text x="143.3" y="124.2">DDR_DQ25</text>
<text x="153.9" y="122.3">[13]</text>
<text x="153.9" y="124.2">[13]</text>
<text x="26.8" y="131.9">[13] DDR_RSTN</text>
<text x="26.8" y="126.2">[13] DDR_ODT0</text>
<text x="26.8" y="128.1">[13] DDR_ODT1</text>
<text x="143.3" y="126.2">DDR_DQ26</text>
<text x="143.3" y="128.1">DDR_DQ27</text>
<text x="143.3" y="130">DDR_DQ28</text>
<text x="143.3" y="131.9">DDR_DQ29</text>
<text x="153.9" y="126.2">[13]</text>
<text x="153.9" y="128.1">[13]</text>
<text x="153.9" y="130">[13]</text>
<text x="153.9" y="131.9">[13]</text>
<text x="42.9" y="136.3">DDR_PLL_REFOUT_N</text>
<text x="143.3" y="133.9">DDR_DQ30</text>
<text x="143.3" y="135.8">DDR_DQ31</text>
<text x="153.9" y="133.9">[13]</text>
<text x="153.9" y="135.8">[13]</text>
<text x="42.9" y="138.2">DDR_PLL_REFOUT_P</text>
<text x="42.9" y="142.1">DDR_PLL_TESTOUT_N</text>
<text x="42.9" y="144">DDR_PLL_TESTOUT_P</text>
<text x="143.3" y="139.7">DDR_DQS3N</text>
<text x="143.3" y="141.6">DDR_DQS3P</text>
<text x="155.2" y="141.6">[13]</text>
<text x="155.4" y="139.7">[13]</text>
<text x="143.3" y="145.5">DDR_DMI3</text>
<text x="153.5" y="145.5">[13]</text>
</g>
<g font-size="1.7">
<text x="63.9" y="28.5">AB11</text>
<text x="117.2" y="28.5">AB25</text>
<text x="63.8" y="32.4">AC13</text>
<text x="63.8" y="30.5">AC14</text>
<text x="63.8" y="34.3">AD13</text>
<text x="117.2" y="34.3">Y25</text>
<text x="117.2" y="32.4">AB23</text>
<text x="117.2" y="30.5">AC25</text>
<text x="200.2" y="30.5">T9</text>
<text x="200.2" y="32.4">T10</text>
<text x="200.2" y="34.3">U9</text>
<text x="63.9" y="40.1">AA11</text>
<text x="63.9" y="36.3">AE11</text>
<text x="65.1" y="38.2">Y12</text>
<text x="117.2" y="40.1">AA24</text>
<text x="117.2" y="36.3">AC24</text>
<text x="117.2" y="38.2">AD23</text>
<text x="200.2" y="36.3">U10</text>
<text x="200.2" y="38.2">V9</text>
<text x="200.2" y="40.1">V10</text>
<text x="63.8" y="44">AC12</text>
<text x="63.8" y="47.8">AD11</text>
<text x="63.9" y="42.1">AA12</text>
<text x="63.9" y="45.9">AE10</text>
<text x="117.2" y="42.1">AA23</text>
<text x="117.2" y="45.9">AD24</text>
<text x="117.2" y="47.8">AE24</text>
<text x="200.2" y="42.1">W8</text>
<text x="200.2" y="44">W9</text>
<text x="200.2" y="45.9">Y7</text>
<text x="200.2" y="47.8">Y8</text>
<text x="63.8" y="51.7">AC10</text>
<text x="63.8" y="49.8">AC11</text>
<text x="63.9" y="53.6">AA10</text>
<text x="117.2" y="51.7">AA25</text>
<text x="200.2" y="49.8">AA7</text>
<text x="200.2" y="53.6">T12</text>
<text x="63.9" y="59.4">AB15</text>
<text x="63.9" y="57.5">AE17</text>
<text x="117.2" y="59.4">AD21</text>
<text x="200.2" y="55.6">T13</text>
<text x="200.2" y="57.5">T15</text>
<text x="200.2" y="59.4">T16</text>
<text x="63.8" y="65.2">AD15</text>
<text x="63.9" y="61.4">AB14</text>
<text x="117.2" y="61.4">AA21</text>
<text x="117.2" y="65.2">AB21</text>
<text x="117.2" y="63.3">AC22</text>
<text x="200.2" y="61.4">T17</text>
<text x="200.2" y="63.3">U12</text>
<text x="200.2" y="65.2">U13</text>
<text x="63.9" y="71">AE12</text>
<text x="63.9" y="67.1">AE15</text>
<text x="117.2" y="69.1">AA22</text>
<text x="117.2" y="67.1">AB20</text>
<text x="117.2" y="71">AD20</text>
<text x="200.2" y="67.1">U14</text>
<text x="200.2" y="69.1">U15</text>
<text x="200.2" y="71">U16</text>
<text x="63.8" y="72.9">AD12</text>
<text x="63.9" y="76.8">AA18</text>
<text x="117.2" y="72.9">AC20</text>
<text x="117.2" y="76.8">AE22</text>
<text x="200.2" y="72.9">U17</text>
<text x="200.2" y="74.9">V12</text>
<text x="200.2" y="76.8">V13</text>
<text x="63.8" y="82.6">AD17</text>
<text x="65.1" y="78.7">Y16</text>
<text x="117.2" y="78.7">AD22</text>
<text x="117.2" y="82.6">AE20</text>
<text x="200.2" y="78.7">V14</text>
<text x="200.2" y="80.7">V15</text>
<text x="200.2" y="82.6">V16</text>
<text x="63.8" y="84.5">AC16</text>
<text x="63.9" y="88.4">AB16</text>
<text x="200.2" y="88.4">T14</text>
<text x="63.8" y="94.2">AC15</text>
<text x="63.9" y="90.3">AA13</text>
<text x="117.2" y="94.2">AC9</text>
<text x="117.2" y="92.2">AD9</text>
<text x="117.2" y="90.3">AE9</text>
<text x="63.9" y="100">AE19</text>
<text x="65.1" y="96.1">Y13</text>
<text x="117.2" y="98">AB9</text>
<text x="117.2" y="101.9">AC7</text>
<text x="117.2" y="100">AD6</text>
<text x="117.2" y="96.1">AD8</text>
<text x="200.2" y="101.9">W14</text>
<text x="63.8" y="103.8">AD16</text>
<text x="63.9" y="107.7">AE14</text>
<text x="117.2" y="103.8">AB8</text>
<text x="117.2" y="107.7">AD7</text>
<text x="63.9" y="111.5">AB12</text>
<text x="117.2" y="113.5">AE6</text>
<text x="117.2" y="109.6">AE7</text>
<text x="63.8" y="115.4">AC18</text>
<text x="63.8" y="119.3">AD18</text>
<text x="63.9" y="117.3">AB17</text>
<text x="63.8" y="125">AC19</text>
<text x="63.9" y="121.2">AA14</text>
<text x="117.2" y="123.1">AD3</text>
<text x="117.2" y="121.2">AE3</text>
<text x="117.2" y="125">AE5</text>
<text x="63.8" y="127">AD19</text>
<text x="63.9" y="130.8">AB18</text>
<text x="117.2" y="128.9">AB4</text>
<text x="117.2" y="130.8">AC3</text>
<text x="117.2" y="127">AD2</text>
<text x="65.1" y="136.6">Y15</text>
<text x="117.2" y="134.7">AB5</text>
<text x="117.2" y="132.8">AC5</text>
<text x="63.9" y="138.6">AA15</text>
<text x="63.9" y="142.4">AA17</text>
<text x="117.2" y="138.6">AD4</text>
<text x="117.2" y="140.5">AE4</text>
<text x="65.1" y="144.4">Y17</text>
<text x="117.2" y="144.4">AD1</text>
<text x="221.8" y="173.6">Title</text>
<text x="221.8" y="179.3">Size</text>
<text x="283.6" y="179.4">Rev</text>
<text x="221.8" y="185.2">Date:</text>
<text x="260.4" y="185.2">Sheet</text>
<text x="275.9" y="185.2">of</text>
</g>
<g font-size="1.7" fill="#003f7f">
<text x="70.5" y="29.8">DDR_ADR[0]</text>
<text x="105.5" y="29.8">DDR_DQ[0]</text>
<text x="70.5" y="33.7">DDR_ADR[2]</text>
<text x="70.5" y="31.7">DDR_ADR[1]</text>
<text x="70.5" y="35.6">DDR_ADR[3]</text>
<text x="105.5" y="35.6">DDR_DQ[3]</text>
<text x="105.5" y="33.7">DDR_DQ[2]</text>
<text x="105.5" y="31.7">DDR_DQ[1]</text>
<text x="187.4" y="31.7">VDD_DDR00</text>
<text x="187.4" y="33.7">VDD_DDR01</text>
<text x="187.4" y="35.6">VDD_DDR02</text>
<text x="70.5" y="39.4">DDR_ADR[5]</text>
<text x="70.5" y="41.4">DDR_ADR[6]</text>
<text x="70.5" y="37.5">DDR_ADR[4]</text>
<text x="105.5" y="41.4">DDR_DQ[6]</text>
<text x="105.5" y="37.5">DDR_DQ[4]</text>
<text x="105.5" y="39.4">DDR_DQ[5]</text>
<text x="187.4" y="37.5">VDD_DDR03</text>
<text x="187.4" y="39.4">VDD_DDR04</text>
<text x="187.4" y="41.4">VDD_DDR05</text>
<text x="70.5" y="43.3">DDR_ADR[7]</text>
<text x="70.5" y="45.2">DDR_ADR[8]</text>
<text x="70.5" y="47.2">DDR_ADR[9]</text>
<text x="102.1" y="47.2">DDR_DQS_N[0]</text>
<text x="105.5" y="43.3">DDR_DQ[7]</text>
<text x="187.4" y="43.3">VDD_DDR06</text>
<text x="187.4" y="45.2">VDD_DDR07</text>
<text x="187.4" y="47.2">VDD_DDR08</text>
<text x="70.5" y="53">DDR_ADR[12]</text>
<text x="70.5" y="51">DDR_ADR[11]</text>
<text x="70.5" y="49.1">DDR_ADR[10]</text>
<text x="99.4" y="53">DDR_DM_DBI_N[0]</text>
<text x="102.3" y="49.1">DDR_DQS_P[0]</text>
<text x="187.4" y="49.1">VDD_DDR09</text>
<text x="187.4" y="51">VDD_DDR10</text>
<text x="70.5" y="54.9">DDR_ADR[13]</text>
<text x="70.5" y="58.7">DDR_WE_N_ADR14</text>
<text x="186.1" y="54.9">VDDQ_DDR00</text>
<text x="186.1" y="56.8">VDDQ_DDR01</text>
<text x="186.1" y="58.7">VDDQ_DDR02</text>
<text x="70.5" y="62.6">DDR_RAS_N_ADR16</text>
<text x="70.5" y="60.7">DDR_CAS_N_ADR15</text>
<text x="104.6" y="64.5">DDR_DQ[10]</text>
<text x="105.5" y="62.6">DDR_DQ[9]</text>
<text x="105.5" y="60.7">DDR_DQ[8]</text>
<text x="186.1" y="60.7">VDDQ_DDR03</text>
<text x="186.1" y="62.6">VDDQ_DDR04</text>
<text x="186.1" y="64.5">VDDQ_DDR05</text>
<text x="70.5" y="66.5">DDR_CK_N[0]</text>
<text x="70.5" y="68.4">DDR_CK_P[0]</text>
<text x="104.6" y="70.3">DDR_DQ[13]</text>
<text x="104.6" y="68.4">DDR_DQ[12]</text>
<text x="104.6" y="66.5">DDR_DQ[11]</text>
<text x="186.1" y="66.5">VDDQ_DDR06</text>
<text x="186.1" y="68.4">VDDQ_DDR07</text>
<text x="186.1" y="70.3">VDDQ_DDR08</text>
<text x="70.5" y="74.2">DDR_CK_P[1]</text>
<text x="70.5" y="72.3">DDR_CK_N[1]</text>
<text x="104.6" y="74.2">DDR_DQ[15]</text>
<text x="104.6" y="72.3">DDR_DQ[14]</text>
<text x="186.1" y="72.3">VDDQ_DDR09</text>
<text x="186.1" y="74.2">VDDQ_DDR10</text>
<text x="186.1" y="76.1">VDDQ_DDR11</text>
<text x="70.5" y="80">DDR_CKE[1]</text>
<text x="70.5" y="78">DDR_CKE[0]</text>
<text x="70.5" y="83.8">DDR_ATB0</text>
<text x="99.4" y="83.8">DDR_DM_DBI_N[1]</text>
<text x="102.1" y="78">DDR_DQS_N[1]</text>
<text x="102.3" y="80">DDR_DQS_P[1]</text>
<text x="186.1" y="78">VDDQ_DDR12</text>
<text x="186.1" y="80">VDDQ_DDR13</text>
<text x="186.1" y="81.9">VDDQ_DDR14</text>
<text x="186.1" y="83.8">VDDQ_DDR15</text>
<text x="70.5" y="89.6">DDR_BA[0]</text>
<text x="70.5" y="85.8">DDR_ATB1</text>
<text x="186.3" y="89.6">VDDPLL_DDR</text>
<text x="70.5" y="91.6">DDR_BA[1]</text>
<text x="70.5" y="95.4">DDR_BG[0]</text>
<text x="104.6" y="95.4">DDR_DQ[18]</text>
<text x="104.6" y="93.5">DDR_DQ[17]</text>
<text x="104.6" y="91.6">DDR_DQ[16]</text>
<text x="70.5" y="97.3">DDR_BG[1]</text>
<text x="70.5" y="101.2">DDR_CAL</text>
<text x="104.6" y="99.3">DDR_DQ[20]</text>
<text x="104.6" y="101.2">DDR_DQ[21]</text>
<text x="104.6" y="97.3">DDR_DQ[19]</text>
<text x="70.5" y="105.1">DDR_ERR_N</text>
<text x="104.6" y="105.1">DDR_DQ[23]</text>
<text x="104.6" y="103.1">DDR_DQ[22]</text>
<text x="185.6" y="103.1">VDDQCK_DDR</text>
<text x="70.5" y="112.8">DDR_ACT_N</text>
<text x="70.5" y="108.9">DDR_PAR</text>
<text x="102.1" y="108.9">DDR_DQS_N[2]</text>
<text x="102.3" y="110.9">DDR_DQS_P[2]</text>
<text x="70.5" y="118.6">DDR_CS_N[1]</text>
<text x="70.5" y="116.6">DDR_CS_N[0]</text>
<text x="99.4" y="114.7">DDR_DM_DBI_N[2]</text>
<text x="70.5" y="122.4">DDR_CS_N[3]</text>
<text x="70.5" y="120.5">DDR_CS_N[2]</text>
<text x="104.6" y="124.4">DDR_DQ[25]</text>
<text x="104.6" y="122.4">DDR_DQ[24]</text>
<text x="70.5" y="126.3">DDR_ODT[0]</text>
<text x="70.5" y="128.2">DDR_ODT[1]</text>
<text x="104.6" y="130.2">DDR_DQ[28]</text>
<text x="104.6" y="128.2">DDR_DQ[27]</text>
<text x="104.6" y="126.3">DDR_DQ[26]</text>
<text x="70.5" y="137.9">DDR_PLL_REFOUT_N</text>
<text x="70.5" y="132.1">DDR_RESET_N</text>
<text x="104.6" y="135.9">DDR_DQ[31]</text>
<text x="104.6" y="132.1">DDR_DQ[29]</text>
<text x="104.6" y="134">DDR_DQ[30]</text>
<text x="70.5" y="139.8">DDR_PLL_REFOUT_P</text>
<text x="70.5" y="143.7">DDR_PLL_TESTOUT_N</text>
<text x="102.1" y="139.8">DDR_DQS_N[3]</text>
<text x="102.3" y="141.7">DDR_DQS_P[3]</text>
<text x="70.5" y="145.6">DDR_PLL_TESTOUT_P</text>
<text x="99.4" y="145.6">DDR_DM_DBI_N[3]</text>
</g>
<g font-size="1.7" fill="#00007f">
<text x="90.8" y="26.7">U1E</text>
<text x="189.2" y="28.7">U1D</text>
<text x="212.3" y="34.5">C42</text>
<text x="218.1" y="34.5">C43</text>
<text x="223.9" y="34.5">C44</text>
<text x="229.7" y="34.5">C45</text>
<text x="235.5" y="34.5">C46</text>
<text x="241.3" y="34.5">C47</text>
<text x="247.1" y="34.5">C48</text>
<text x="256.7" y="34.5">C49</text>
<text x="212.3" y="38.3">0.1uF</text>
<text x="218.1" y="38.3">0.1uF</text>
<text x="223.9" y="38.3">0.1uF</text>
<text x="229.7" y="38.3">0.1uF</text>
<text x="235.5" y="38.3">1uF</text>
<text x="241.3" y="38.3">1uF</text>
<text x="247.1" y="38.3">10uF</text>
<text x="256.7" y="38.3">22uF</text>
<text x="212.3" y="57.6">C50</text>
<text x="218.1" y="57.6">C51</text>
<text x="223.9" y="57.6">C52</text>
<text x="229.7" y="57.6">C53</text>
<text x="235.5" y="57.6">C54</text>
<text x="241.3" y="57.6">C55</text>
<text x="247.1" y="57.6">C56</text>
<text x="252.9" y="57.6">C57</text>
<text x="258.7" y="57.6">C58</text>
<text x="268.3" y="57.6">C59</text>
<text x="212.3" y="61.5">1uF</text>
<text x="218.1" y="61.5">1uF</text>
<text x="223.9" y="61.5">0.1uF</text>
<text x="229.7" y="61.5">0.1uF</text>
<text x="235.5" y="61.5">0.1uF</text>
<text x="241.3" y="61.5">0.1uF</text>
<text x="247.1" y="61.5">0.1uF</text>
<text x="252.9" y="61.5">10uF</text>
<text x="258.7" y="61.5">10uF</text>
<text x="268.3" y="61.5">22uF</text>
<text x="210.4" y="92.4">C60</text>
<text x="46.4" y="100.1">R1</text>
<text x="54.1" y="100.1">240,1%</text>
<text x="210.4" y="96.2">0.1uF</text>
<text x="46.4" y="103.9">R2</text>
<text x="54.1" y="103.9">10K</text>
<text x="183.4" y="105.9">JH7110_SOCKET</text>
<text x="210.4" y="105.9">C61</text>
<text x="210.4" y="109.7">0.1uF</text>
<text x="43.1" y="125.2">TP184</text>
<text x="43.3" y="127.3">TP185</text>
<text x="34.8" y="136.7">TP1</text>
<text x="34.8" y="142.5">TP3</text>
<text x="34.8" y="138.7">TP2</text>
<text x="34.8" y="144.5">TP4</text>
<text x="90.8" y="150.3">JH7110_SOCKET</text>
</g>
<g font-size="1.7" fill="#00f">
<text x="223" y="182.1">B</text>
<text x="230.1" y="182.1">JH7110 DDR Ctrl</text>
<text x="231.9" y="185.2">Tuesday, December 13, 2022</text>
<text x="270.1" y="185.2">05</text>
<text x="281.6" y="185.2">23</text>
<text x="283.4" y="182.1">V1.2A</text>
</g>
<g font-size="1.6">
<text x="229.5" y="179">Document</text>
<text x="238.4" y="179">Number</text>
</g>
<g font-size="1.4">
<text x="30.9" y="1.4">5</text>
<text x="88.8" y="1.4">4</text>
<text x="146.7" y="1.4">3</text>
<text x="204.6" y="1.4">2</text>
<text x="262.6" y="1.4">1</text>
<text x=".5" y="26.1">D</text>
<text x="292" y="26.1">D</text>
<text x=".5" y="71.9">C</text>
<text x="292" y="71.9">C</text>
<text x=".5" y="117.8">B</text>
<text x="292" y="117.8">B</text>
<text x=".5" y="163.6">A</text>
<text x="292" y="163.6">A</text>
<text x="30.9" y="186.8">5</text>
<text x="88.8" y="186.8">4</text>
<text x="146.7" y="186.8">3</text>
<text x="204.6" y="186.8">2</text>
<text x="262.6" y="186.8">1</text>
</g>
</svg>
